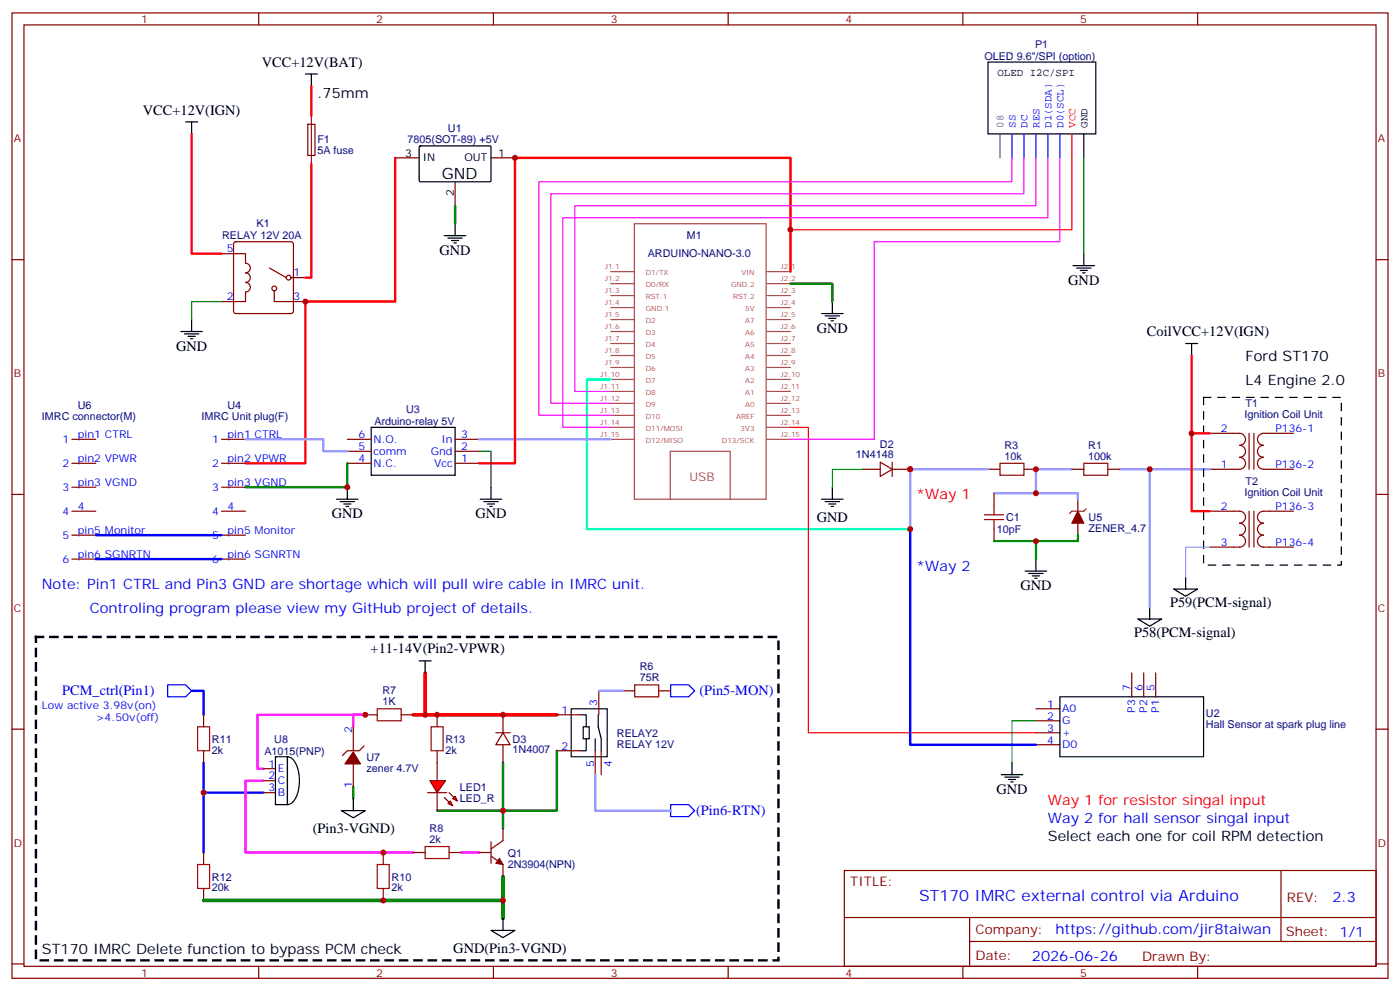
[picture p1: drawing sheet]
<svg xmlns="http://www.w3.org/2000/svg" width="412mm" height="292mm" viewBox="0 0 412 292" stroke-linecap="round" stroke-linejoin="round" font-family="sans-serif">
<g fill="none" stroke="#870000" stroke-width=".35">
<path d="M3.5 3.8h405.4v284.3h-405.4zM7.1 7.3h398.2v277.3h-398.2zM76.2 3.8v3.5M145.3 3.8v3.5M214.5 3.8v3.5M283.6 3.8v3.5M352.8 3.8v3.5M90.7 36.6l2.1 .1-.1 9.1h-2zM116.4 46.5h7.1M134.1 53.6v7M144.6 46.5h7.1M3.5 76.5h3.6"/>
<path d="M65.3 74.7h7v2.8a1.41 1.41 0 0 1 1.4 1.5 1.41 1.41 0 0 1-1.4 1.4 1.41 1.41 0 0 1 1.4 1.4 1.41 1.41 0 0 1-1.4 1.4 1.41 1.41 0 0 1 1.4 1.4 1.41 1.41 0 0 1-1.4 1.4v2.8h-7M69 71.4l.5-.2h16.2l.5 .2 .2 .5v19.8l-.2 .5-.5 .2h-16.2l-.5-.3-.2-.4v-19.8zM79.4 79l4.9 2.8M405.3 76.5h3.6M80.8 85.7v3.1h9.2M85.7 81.8h4.3M65.3 136.5h7M65.3 129.4h7M102.3 136.5h7.1M102.3 132.9h7.1M102.3 129.4h7.1M134.1 136.5h7"/>
<path d="M134.1 132.9h7M134.1 129.4h7M356.3 127.6h8.8a1.76 1.76 0 0 1 1.8 1.8 1.76 1.76 0 0 1-1.8 1.8 1.76 1.76 0 0 1 1.8 1.7 1.76 1.76 0 0 1-1.8 1.8 1.76 1.76 0 0 1 1.8 1.8 1.76 1.76 0 0 1-1.8 1.7h-8.8M367.9 127.6v10.6M369.4 127.6v10.6M381 127.6h-8.8a1.76 1.76 0 0 0-1.8 1.8 1.76 1.76 0 0 0 1.8 1.8 1.76 1.76 0 0 0-1.8 1.7 1.76 1.76 0 0 0 1.8 1.8 1.76 1.76 0 0 0-1.8 1.8 1.76 1.76 0 0 0 1.8 1.7h8.8M3.5 145.6h3.6M65.3 143.5h7M65.3 150.6h7M65.3 157.6h7M356.3 150.6h8.8a1.76 1.76 0 0 1 1.8 1.7 1.76 1.76 0 0 1-1.8 1.8 1.76 1.76 0 0 1 1.8 1.8 1.76 1.76 0 0 1-1.8 1.7 1.76 1.76 0 0 1 1.8 1.8 1.76 1.76 0 0 1-1.8 1.7h-8.8M367.9 150.6v10.5"/>
<path d="M369.4 150.6v10.5M381 150.6h-8.8a1.76 1.76 0 0 0-1.8 1.7 1.76 1.76 0 0 0 1.8 1.8 1.76 1.76 0 0 0-1.8 1.8 1.76 1.76 0 0 0 1.8 1.7 1.76 1.76 0 0 0-1.8 1.8 1.76 1.76 0 0 0 1.8 1.7h8.8M405.3 145.6h3.6M65.3 164.7h7M333.4 198.2v7M336.9 198.2v7M340.4 198.2v7M3.5 214.8h3.6M305.2 208.8h7M305.2 212.3h7M305.2 215.8h7M305.2 219.4h7"/>
<path d="M405.3 214.8h3.6M248.7 256.4h156.6v28.2h-156.6zM377.3 256.4v20.9M248.7 270.2h156.5M285.6 277.3h119.6M285.6 270.2v14.2M3.5 283.9h3.6M76.2 284.6v3.5M145.3 284.6v3.5M214.5 284.6v3.5M283.6 284.6v3.5M352.8 284.6v3.5"/>
<path d="M405.3 283.9h3.6"/>
<circle cx="80.8" cy="84.9" r=".71"/>
<circle cx="85" cy="81.8" r=".71"/>
</g>
<g fill="none" stroke="#000" stroke-width=".35">
<path d="M291 18.3h31.8v21.1h-31.8zM54.7 35.9h3.5M56.4 35.9v3.5M90 21.8h3.5M91.7 21.8v3.5M319.3 39.4v7.1M123.5 43.1l.3-.1h20.7l.1 .3v10.1l-.3 .2-20.7-.1-.1-.3zM130.9 69.4h6.3M131.9 70.1h4.3M133 70.8h2.1M133.7 71.5h.7M134.1 65.9v3.5"/>
<path d="M316.1 78.2h6.3M317.1 79h4.3M318.2 79.7h2.1M319.3 74.7v3.5M53.3 97.6h6.3M54.3 98.4h4.3M55.4 99.1h2.1M56.1 99.8h.7M56.4 94.1v3.5M242 92.4h6.4M243.1 93.1h4.2M244.1 93.8h2.1"/>
<path d="M244.8 94.5h.7M245.2 88.8v3.6M318.9 80.4h.7M349.2 101.2h3.6M351 101.2v3.5M109.4 125.9h24.7v14.1h-24.7zM99.1 147h6.4M100.2 147.7h4.2M101.2 148.4h2.2M102 149.2h.7M102.3 143.5v3.5M141.5 147h6.3"/>
<path d="M142.5 147.7h4.3M143.6 148.4h2.1M144.3 149.2h.7M144.6 143.5v3.5M302 168.2h6.3M303 168.9h4.3M304.1 169.6h2.1M304.8 170.3h.7M305.2 164.7v3.5M338.7 178.8v3.5M345.7 173.5h7.1l-3.6 2.1zM349.2 170v3.5"/>
<path d="M335.1 182.3h7.1l-3.5 2.1zM312.2 205.2h42.3v17.7h-42.3zM294.9 228.2h6.4M296 228.9h4.2M297 229.6h2.2M297.7 230.3h.7M298.1 224.6v3.6"/>
</g>
<path d="M56.4 39.4v35.3h8.9M91.7 25.3v8.8M91.7 48.3v33.5h-1.7M116.4 46.5v42.3h-26.4v47.7h-17.7M232.8 80v-33.5h-81.1v90h-10.6M351 104.7v22.9M356.3 127.6h-5.3v23h5.3" fill="none" stroke="#f00" stroke-width=".71"/>
<path d="M65.3 88.8h-8.9v5.3M141.1 132.9h3.5v10.6" fill="none" stroke="#008700" stroke-width=".35"/>
<g fill="none" stroke="#a64a4a" stroke-width=".35">
<path d="M186.9 65.9h38.8v81.1h-38.8zM179.9 80h7M179.9 83.5h7M179.9 87.1h7M179.9 90.6h7M179.9 94.1h7M179.9 97.6h7M225.9 80h6.9M225.9 83.5h6.9M225.9 87.1h6.9M225.9 90.6h6.9M225.9 94.1h6.9"/>
<path d="M225.9 97.6h6.9M179.9 101.2h7M179.9 104.7h7M179.9 108.2h7M179.9 111.8h7M179.9 115.3h7M179.9 118.8h7M225.9 101.2h6.9M225.9 104.7h6.9M225.9 108.2h6.9M225.9 111.8h6.9M225.9 115.3h6.9"/>
<path d="M225.9 118.8h6.9M179.9 122.3h7M179.9 125.9h7M179.9 129.4h7M225.9 122.3h6.9M225.9 125.9h6.9M225.9 129.4h6.9M197.4 147v-14.1h17.7v14.1"/>
</g>
<path d="M134.1 60.6v5.3M232.8 83.5h12.4v5.3M102.3 136.5v7h-30M164 221.1v17.7h-35.2" fill="none" stroke="#008700" stroke-width=".71"/>
<path d="M72.3 129.4h22.9v3.5h7.1M141.1 129.4h38.8M315.7 138.2h-10.5v7.1h-12.4M329.8 138.2h8.9M356.3 138.2h-17.6v40.6" fill="none" stroke="#99f" stroke-width=".71"/>
<path d="M292.8 159.4h12.4v5.3" fill="none" stroke="#0f0" stroke-width=".71"/>
<path d="M179.9 111.8h-7v44.1h95.2" fill="none" stroke="#0ff" stroke-width=".71"/>
<path d="M315.7 39.4v28.3h-82.9M232.8 125.9h5.3v89.9h67.1" fill="none" stroke="#f00" stroke-width=".35"/>
<path d="M319.3 46.5v28.2M305.2 212.3h-7.1v12.3" fill="none" stroke="#0f0" stroke-width=".35"/>
<path d="M268.1 155.9v63.5h37.1" fill="none" stroke="#00f" stroke-width=".71"/>
<path d="M298.1 39.4v7.1M301.6 39.4v7.1M305.2 39.4v7.1M308.7 39.4v7.1M312.2 39.4v7.1" fill="none" stroke="#00f" stroke-width=".35"/>
<path d="M294.6 39.4v7.1" fill="none" stroke="#666" stroke-width=".35"/>
<path d="M91.7 34.1v14.2" fill="none" stroke="#8c2424" stroke-width=".35"/>
<path d="M10.6 187.6h218.7v95.3h-218.7z" fill="none" stroke="#000" stroke-width=".71" stroke-dasharray="2.1 2.1"/>
<path d="M298.1 46.5v7.1h-139.4v68.7h21.2M301.6 46.5v10.6h-139.3v61.7h17.6M305.2 46.5v14.1h-135.9v54.7h10.6M308.7 46.5v17.6h-142.9v61.8h14.1M312.2 46.5v24.7h-54.7v58.2h-24.7" fill="none" stroke="#f0f" stroke-width=".35"/>
<path d="M354.5 117.1h40.6v49.3h-40.6z" fill="none" stroke="#000" stroke-width=".35" stroke-dasharray="2.1 2.1"/>
<path d="M356.3 161.1h-7.1v8.9" fill="none" stroke="#99f" stroke-width=".35"/>
<g fill="#f00" stroke="#870000" stroke-width=".35">
<path d="M126.6 229.9h4.6l-2.4 3.6z"/>
<path d="M125.9 233.5h5.7z"/>
</g>
<g fill="#870000" stroke="#870000" stroke-width=".35">
<path d="M132.3 233.5l1.4 1.4z"/>
<path d="M130.9 234.9l1.4 1.4z"/>
</g>
<g fill="#f00" stroke="#870000" stroke-width=".35">
<path d="M133.3 235.2l.8-.7 .7 1.4z"/>
<path d="M131.9 236.6l.7-.7 .7 1.4z"/>
</g>
<g fill="none" stroke="#870000" stroke-width=".35">
<path d="M21.2 129.4h7M21.2 136.5h7M254 138.2h5.3M259.3 136.1l3.5 2.1-3.5 2.1zM262.8 138.2h5.3M262.8 136.1v4.2M291 138.2h3.6M301.6 138.2h3.6M315.7 138.2h3.6M326.3 138.2h3.5M21.2 143.5h7M21.2 150.6h7"/>
<path d="M21.2 157.6h7M292.8 145.3v3.5M292.8 155.9v3.5M317.5 147v3.6M317.5 154.1v3.5M21.2 164.7h7M60 210.5v3.6M104.1 214.1v7M107.2 219.7l-1.4 1.4h-3.5l-1.4 1.4M107.6 210.5h3.5M118.2 210.5h3.5M128.8 210.5v3.6"/>
<path d="M146 215.8h4.3M148.2 215.8l2.1 3.6h-4.3zM148.2 210.5v5.3M148.2 219.4v5.2M164 210.5h7.1M176.4 203.5v7M183.4 203.5h3.6M194 203.5h3.6M60 221.1v3.5M77.6 226.4h3.5M77.6 229.9h3.5M77.6 233.5h3.5"/>
<path d="M104.1 224.6v7.1M128.8 221.1v8.8M128.8 233.5v5.3M164 221.1h7.1M175.3 221.1v7.1M177.1 221.1v7.1M60 251.1v3.5M112.9 251.1v3.5M121.7 251.1h3.5M132.3 251.1h3.5M141.1 251.1h3.5M144.6 252.2l3.6 2.4v3.6"/>
<path d="M144.6 247.9v6.4M148.2 244.1v3.5l-3.6 2.4M60 261.7v3.5M112.9 261.7v3.5"/>
</g>
<g fill="none" stroke="#a10000" stroke-width=".35">
<path d="M294.6 136.5h7v3.5h-7zM319.3 136.5h7v3.5h-7zM290 151.6h5.6M290 153h5.6M292.8 148.8v2.8M292.8 153v2.9M58.2 214.1h3.5v7h-3.5zM111.1 208.8h7.1v3.5h-7.1zM127 214.1h3.5v7h-3.5zM187 201.7h7v3.5h-7zM58.2 254.6h3.5v7.1h-3.5zM111.1 254.6h3.6v7.1h-3.6z"/>
<path d="M125.2 249.3h7.1v3.6h-7.1z"/>
</g>
<path d="M28.2 157.6h37.1M28.2 164.7h37.1M56.4 203.5h3.6v7M60 233.5h17.6M60 224.6v26.5" fill="none" stroke="#00f" stroke-width=".71"/>
<path d="M104.1 214.1v-3.6h3.5h-31.8v15.9h1.8M77.6 229.9h-5.3v21.2h49.4M135.8 251.1h5.3" fill="none" stroke="#f0f" stroke-width=".71"/>
<path d="M148.2 258.2v12.3M60 265.2h88.2" fill="none" stroke="#008700" stroke-width="1.1"/>
<path d="M104.1 231.7v3.5M148.2 224.6v19.5" fill="none" stroke="#008700" stroke-width=".71"/>
<g fill="#870000" stroke="#870000" stroke-width=".35">
<path d="M147.1 252.9l1.1 1.7-2.2-.3z"/>
<path d="M104.1 221.5l2.1 3.5h-4.6z"/>
<path d="M317.5 150.6l1.8 3.5h-3.6z"/>
</g>
<path d="M125.2 198.2v12.3M121.7 210.5h42.3" fill="none" stroke="#f00" stroke-width="1.1"/>
<g fill="none" stroke="#000" stroke-width=".35">
<path d="M242 147h6.4M243.1 147.7h4.2M244.1 148.4h2.1M244.8 149.2h.7M245.2 143.5v3.5M123.5 194.7h3.5M125.2 194.7v3.5M168.3 208.8h10.6v14.1h-10.6zM171.1 210.5h1.6v3.6M171.8 214.1h1.8v3.5h-1.8zM172.7 217.6v3.5h-1.6M175.3 217.6v3.5"/>
<path d="M176.2 210.5v3.6l.9 3.5v3.5M81.1 222.9h3.6v14.1h-3.6zM84.7 222.9a3.6 3.6 0 0 1 2.8 2.9 11.7 11.7 0 0 1-1.2 10.4l-1.1 .7-.5 .1zM100.5 238.8h7.1l-3.5 2.1zM104.1 235.2v3.6M144.6 274h7.1l-3.5 2.2zM148.2 270.5v3.5"/>
</g>
<path d="M49.4 201.7h5.3l1.7 1.8-1.7 1.7h-5.3zM197.6 201.7h5.2l1.8 1.8-1.8 1.7h-5.2zM197.6 237h5.2l1.8 1.8-1.8 1.7h-5.2z" fill="none" stroke="#00f" stroke-width=".35"/>
<path d="M291 138.2h-22.9v17.7M305.2 145.3h12.3v1.7M176.4 203.5h7M175.3 228.2v10.6h22.3" fill="none" stroke="#99f" stroke-width=".71"/>
<path d="M320 149.9l-.7 .7h-3.6l-.7 .7" fill="none" stroke="#8c2424" stroke-width=".35"/>
<path d="M317.5 157.6v1.8h-12.3" fill="none" stroke="#0f0" stroke-width=".71"/>
<path d="M254 138.2h-8.8v5.3" fill="none" stroke="#0f0" stroke-width=".35"/>
<g fill="#c00">
<circle cx="102.3" cy="143.5" r=".88"/>
<circle cx="338.7" cy="138.2" r=".88"/>
<circle cx="351" cy="127.6" r=".88"/>
<circle cx="232.8" cy="67.7" r=".88"/>
<circle cx="148.2" cy="238.8" r=".88"/>
<circle cx="128.8" cy="210.5" r=".88"/>
<circle cx="107.6" cy="210.5" r=".88"/>
<circle cx="112.9" cy="251.1" r=".88"/>
<circle cx="112.9" cy="265.2" r=".88"/>
<circle cx="60" cy="233.5" r=".88"/>
<circle cx="148.2" cy="265.2" r=".88"/>
<circle cx="125.2" cy="210.5" r=".88"/>
<circle cx="148.2" cy="210.5" r=".88"/>
<circle cx="268.1" cy="138.2" r=".88"/>
<circle cx="90" cy="88.8" r=".88"/>
<circle cx="151.7" cy="46.5" r=".88"/>
<circle cx="268.1" cy="155.9" r=".88"/>
<circle cx="305.2" cy="145.3" r=".88"/>
<circle cx="305.2" cy="159.4" r=".88"/>
<circle cx="305.2" cy="138.2" r=".88"/>
</g>
<text font-size="4.6" x="130.2" y="52.8">GND</text>
<text font-size="4.6" fill="#00f" x="270.8" y="265.4">ST170 IMRC external control via Arduino</text>
<g font-size="4.2">
<text x="77.1" y="19.7">VCC+12V(BAT)</text>
<text x="93.5" y="28.9">.75mm</text>
<text x="42.1" y="33.8">VCC+12V(IGN)</text>
<text x="129.5" y="75.1">GND</text>
<text x="314.7" y="83.9">GND</text>
<text x="240.6" y="98">GND</text>
<text x="337.8" y="99.1">CoilVCC+12V(IGN)</text>
<text x="51.9" y="103.3">GND</text>
<text x="366.9" y="106.5">Ford ST170</text>
<text x="366.9" y="113.5">L4 Engine 2.0</text>
<text x="97.7" y="152.7">GND</text>
<text x="140.1" y="152.7">GND</text>
<text x="240.6" y="153.8">GND</text>
<text x="300.6" y="173.8">GND</text>
<text x="344.7" y="178.8">P59(PCM-signal)</text>
<text x="334.1" y="187.6">P58(PCM-signal)</text>
<text x="109.2" y="192.5">+11-14V(Pin2-VPWR)</text>
<text x="293.5" y="233.8">GND</text>
<text x="92.2" y="245.4">(Pin3-VGND)</text>
<text x="308.7" y="247.6">Select each one for coil RPM detection</text>
<text x="12.3" y="281.1">ST170 IMRC Delete function to bypass PCM check</text>
<text x="133.5" y="280.7">GND(Pin3-VGND)</text>
</g>
<g font-size="4.2" fill="#f00">
<text x="269.9" y="147">*Way 1</text>
<text x="308.7" y="237">Way 1 for resistor singal input</text>
</g>
<g font-size="4.2" fill="#00f">
<text x="12.3" y="173.5">Note: Pin1 CTRL and Pin3 GND are shortage which will pull wire cable in IMRC unit.</text>
<text x="269.9" y="168.2">*Way 2</text>
<text x="26.5" y="180.6">Controling program please view my GitHub project of details.</text>
<text x="18.3" y="204.6">PCM_ctrl(Pin1)</text>
<text x="206" y="204.8">(Pin5-MON)</text>
<text x="205" y="240.1">(Pin6-RTN)</text>
<text x="308.7" y="242.3">Way 2 for hall sensor singal input</text>
<text x="392.5" y="265.7">2.3</text>
<text x="310.9" y="275.2">https://github.com/jir8taiwan</text>
<text x="304" y="283">2026-06-26</text>
</g>
<g font-size="3.9" fill="#800">
<text x="250.5" y="261">TITLE:</text>
<text x="379.1" y="265.7">REV:</text>
<text x="287.4" y="275.2">Company:</text>
<text x="378.7" y="275.8">Sheet: 1/1</text>
<text x="287.4" y="282.9">Date:</text>
<text x="336.4" y="282.9">Drawn By:</text>
</g>
<text font-size="3.5" fill="#a54b4b" x="203.1" y="141.7">USB</text>
<g font-size="3.2" fill="#800">
<text x="41.6" y="6.8">1</text>
<text x="110.8" y="6.8">2</text>
<text x="179.9" y="6.8">3</text>
<text x="249.1" y="6.8">4</text>
<text x="318.2" y="6.8">5</text>
<text x="4.1" y="41.9">A</text>
<text x="405.9" y="41.9">A</text>
<text x="4.1" y="111.1">B</text>
<text x="405.9" y="111.1">B</text>
<text x="4.1" y="180.2">C</text>
<text x="405.9" y="180.2">C</text>
<text x="4.1" y="249.3">D</text>
<text x="405.9" y="249.3">D</text>
<text x="41.6" y="287.6">1</text>
<text x="110.8" y="287.6">2</text>
<text x="179.9" y="287.6">3</text>
<text x="249.1" y="287.6">4</text>
<text x="318.2" y="287.6">5</text>
</g>
<g font-size="3.2" fill="#000080">
<text x="290" y="17.7">OLED 9.6&quot;/SPI (option)</text>
<text x="304.9" y="14">P1</text>
<text x="132" y="38.7">U1</text>
<text x="93.5" y="45.4">5A fuse</text>
<text x="93.5" y="42.3">F1</text>
<text x="120.1" y="42.3">7805(SOT-89) +5V</text>
<text x="65.4" y="70.5">RELAY 12V 20A</text>
<text x="75.6" y="67">K1</text>
<text x="202.3" y="70.5">M1</text>
<text x="190.8" y="75.8">ARDUINO-NANO-3.0</text>
<text x="366.9" y="119.9">T1</text>
<text x="12.3" y="123.6">IMRC connector(M)</text>
<text x="22.9" y="120.6">U6</text>
<text x="59.3" y="123.6">IMRC Unit plug(F)</text>
<text x="67" y="120.6">U4</text>
<text x="110.3" y="125.2">Arduino-relay 5V</text>
<text x="119.6" y="121.6">U3</text>
<text x="366.6" y="123">Ignition Coil Unit</text>
<text x="259.2" y="131.9">D2</text>
<text x="252.1" y="135">1N4148</text>
<text x="295.9" y="135.4">10k</text>
<text x="295.9" y="132.2">R3</text>
<text x="320.6" y="135.4">100k</text>
<text x="320.6" y="132.2">R1</text>
<text x="366.9" y="142.8">T2</text>
<text x="366.6" y="146">Ignition Coil Unit</text>
<text x="296.3" y="153.4">C1</text>
<text x="320.7" y="153.6">U5</text>
<text x="293.6" y="157">10pF</text>
<text x="320.7" y="156.7">ZENER_4.7</text>
<text x="188.5" y="197.4">R6</text>
<text x="188.5" y="200.7">75R</text>
<text x="112.6" y="207.7">1K</text>
<text x="112.6" y="204.5">R7</text>
<text x="355.2" y="214.4">Hall Sensor at spark plug line</text>
<text x="355.2" y="211.2">U2</text>
<text x="62.4" y="218.8">R11</text>
<text x="80.8" y="218.8">U8</text>
<text x="131.2" y="218.8">R13</text>
<text x="151" y="221.9">1N4007</text>
<text x="151" y="218.8">D3</text>
<text x="181.7" y="220.3">RELAY 12V</text>
<text x="181.7" y="217.1">RELAY2</text>
<text x="62.4" y="222">2k</text>
<text x="77.9" y="222.4">A1015(PNP)</text>
<text x="107.9" y="227.3">zener 4.7V</text>
<text x="107.9" y="224.1">U7</text>
<text x="131.2" y="222">2k</text>
<text x="135.5" y="232.9">LED1</text>
<text x="135.5" y="236.1">LED_R</text>
<text x="126.6" y="245.1">R8</text>
<text x="126.6" y="248.3">2k</text>
<text x="149.6" y="255.5">2N3904(NPN)</text>
<text x="149.6" y="252.3">Q1</text>
<text x="62.4" y="262.6">20k</text>
<text x="62.4" y="259.4">R12</text>
<text x="115.4" y="262.6">2k</text>
<text x="115.4" y="259.4">R10</text>
</g>
<g font-size="3.2">
<text x="293.8" y="22.3">OLED I2C/SPI</text>
<text x="320.3" y="37.7" transform="rotate(-90 320.3 37.7)">GND</text>
<text x="119.3" y="46.1">3</text>
<text x="124.5" y="47.6">IN</text>
<text x="136.8" y="47.6">OUT</text>
<text x="146.8" y="46.1">1</text>
<text x="133.7" y="57.7" transform="rotate(-90 133.7 57.7)">2</text>
</g>
<text font-size="3.2" fill="#666" x="295.6" y="37.7" transform="rotate(-90 295.6 37.7)">08</text>
<g font-size="3.2" fill="#00f">
<text x="299.2" y="37.7" transform="rotate(-90 299.2 37.7)">SS</text>
<text x="302.7" y="37.7" transform="rotate(-90 302.7 37.7)">DC</text>
<text x="306.2" y="37.7" transform="rotate(-90 306.2 37.7)">RES</text>
<text x="309.7" y="37.7" transform="rotate(-90 309.7 37.7)">D1(SDA)</text>
<text x="313.3" y="37.7" transform="rotate(-90 313.3 37.7)">D0(SCL)</text>
<text x="66.8" y="74.4">5</text>
<text x="86.4" y="81.4">1</text>
<text x="66.8" y="88.5">2</text>
<text x="86.4" y="88.5">3</text>
<text x="18.4" y="130.5">1</text>
<text x="22.9" y="129">pin1 CTRL</text>
<text x="62.5" y="130.5">1</text>
<text x="67" y="129">pin1 CTRL</text>
<text x="105.6" y="129">6</text>
<text x="110.1" y="130.5">N.O.</text>
<text x="130" y="130.5">In</text>
<text x="135.8" y="129">3</text>
<text x="359.6" y="127.3">2</text>
<text x="375.7" y="127.3">P136-1</text>
<text x="18.4" y="137.5">2</text>
<text x="22.9" y="136.1">pin2 VPWR</text>
<text x="62.5" y="137.5">2</text>
<text x="67" y="136.1">pin2 VPWR</text>
<text x="105.6" y="136.1">4</text>
<text x="105.6" y="132.6">5</text>
<text x="110.1" y="137.5">N.C.</text>
<text x="110.1" y="134">comm</text>
<text x="126.9" y="134">Gnd</text>
<text x="127.9" y="137.5">Vcc</text>
<text x="135.8" y="136.1">1</text>
<text x="135.8" y="132.6">2</text>
<text x="359.6" y="137.9">1</text>
<text x="375.7" y="137.9">P136-2</text>
<text x="22.9" y="143.2">pin3 VGND</text>
<text x="67" y="143.2">pin3 VGND</text>
<text x="18.4" y="144.6">3</text>
<text x="62.5" y="144.6">3</text>
<text x="18.4" y="151.6">4</text>
<text x="22.9" y="150.2">4</text>
<text x="62.5" y="151.6">4</text>
<text x="67" y="150.2">4</text>
<text x="359.6" y="150.2">2</text>
<text x="375.7" y="150.2">P136-3</text>
<text x="18.4" y="158.7">5</text>
<text x="22.9" y="157.3">pin5 Monitor</text>
<text x="62.5" y="158.7">5</text>
<text x="67" y="157.3">pin5 Monitor</text>
<text x="359.6" y="160.8">3</text>
<text x="375.7" y="160.8">P136-4</text>
<text x="18.4" y="165.7">6</text>
<text x="22.9" y="164.3">pin6 SGNRTN</text>
<text x="62.5" y="165.7">6</text>
<text x="67" y="164.3">pin6 SGNRTN</text>
<text x="333" y="203.5" transform="rotate(-90 333 203.5)">7</text>
<text x="336.5" y="203.5" transform="rotate(-90 336.5 203.5)">6</text>
<text x="340.1" y="203.5" transform="rotate(-90 340.1 203.5)">5</text>
<text x="12.3" y="208.8">Low active 3.98v(on)</text>
<text x="175.9" y="207.9" transform="rotate(-90 175.9 207.9)">3</text>
<text x="308.4" y="208.4">1</text>
<text x="312.9" y="209.8">A0</text>
<text x="334.4" y="209.9" transform="rotate(-90 334.4 209.9)">P3</text>
<text x="338" y="209.9" transform="rotate(-90 338 209.9)">P2</text>
<text x="341.5" y="209.9" transform="rotate(-90 341.5 209.9)">P1</text>
<text x="28.2" y="212.3">&gt;4.50v(off)</text>
<text x="103.7" y="215.8" transform="rotate(-90 103.7 215.8)">2</text>
<text x="165.4" y="210.2">1</text>
<text x="308.4" y="211.9">2</text>
<text x="308.4" y="215.5">3</text>
<text x="312.9" y="213.4">G</text>
<text x="165.4" y="220.8">2</text>
<text x="308.4" y="219">4</text>
<text x="312.9" y="216.9">+</text>
<text x="312.9" y="220.4">D0</text>
<text x="79.1" y="226.1">1</text>
<text x="81.8" y="227.5">E</text>
<text x="175" y="225.8" transform="rotate(-90 175 225.8)">5</text>
<text x="180.3" y="225.8" transform="rotate(-90 180.3 225.8)">4</text>
<text x="79.1" y="229.6">2</text>
<text x="79.1" y="233.1">3</text>
<text x="81.8" y="231">C</text>
<text x="103.7" y="232" transform="rotate(-90 103.7 232)">1</text>
<text x="81.8" y="234.5">B</text>
</g>
<text font-size="3.2" fill="#f00" x="316.8" y="37.7" transform="rotate(-90 316.8 37.7)">VCC</text>
<g font-size="2.1" fill="#a54b4b">
<text x="178.2" y="79.3">J1.1</text>
<text x="178.2" y="82.8">J1.2</text>
<text x="190.2" y="81.1">D1/TX</text>
<text x="218.4" y="81.1">VIN</text>
<text x="229.9" y="79.3">J2.1</text>
<text x="229.9" y="82.8">J2.2</text>
<text x="178.2" y="86.4">J1.3</text>
<text x="178.2" y="89.9">J1.4</text>
<text x="190.2" y="84.6">D0/RX</text>
<text x="190.2" y="88.1">RST.1</text>
<text x="215.3" y="84.6">GND.2</text>
<text x="216" y="88.1">RST.2</text>
<text x="229.9" y="86.4">J2.3</text>
<text x="229.9" y="89.9">J2.4</text>
<text x="178.2" y="93.4">J1.5</text>
<text x="190.2" y="91.6">GND.1</text>
<text x="190.2" y="95.2">D2</text>
<text x="219.5" y="91.6">5V</text>
<text x="219.5" y="95.2">A7</text>
<text x="229.9" y="93.4">J2.5</text>
<text x="178.2" y="97">J1.6</text>
<text x="178.2" y="100.5">J1.7</text>
<text x="190.2" y="98.7">D3</text>
<text x="219.5" y="98.7">A6</text>
<text x="229.9" y="97">J2.6</text>
<text x="229.9" y="100.5">J2.7</text>
<text x="178.2" y="104">J1.8</text>
<text x="178.2" y="107.5">J1.9</text>
<text x="190.2" y="102.2">D4</text>
<text x="190.2" y="105.7">D5</text>
<text x="219.5" y="102.2">A5</text>
<text x="219.5" y="105.7">A4</text>
<text x="229.9" y="104">J2.8</text>
<text x="229.9" y="107.5">J2.9</text>
<text x="176.8" y="111.1">J1.10</text>
<text x="190.2" y="109.3">D6</text>
<text x="190.2" y="112.8">D7</text>
<text x="219.5" y="109.3">A3</text>
<text x="219.5" y="112.8">A2</text>
<text x="229.9" y="111.1">J2.10</text>
<text x="176.8" y="114.6">J1.11</text>
<text x="176.8" y="118.1">J1.12</text>
<text x="190.2" y="116.3">D8</text>
<text x="190.2" y="119.9">D9</text>
<text x="219.5" y="116.3">A1</text>
<text x="219.5" y="119.9">A0</text>
<text x="229.9" y="114.6">J2.11</text>
<text x="229.9" y="118.1">J2.12</text>
<text x="176.8" y="121.6">J1.13</text>
<text x="176.8" y="125.2">J1.14</text>
<text x="190.2" y="123.4">D10</text>
<text x="216.8" y="123.4">AREF</text>
<text x="229.9" y="121.6">J2.13</text>
<text x="229.9" y="125.2">J2.14</text>
<text x="176.8" y="128.7">J1.15</text>
<text x="190.2" y="126.9">D11/MOSI</text>
<text x="190.2" y="130.4">D12/MISO</text>
<text x="212.6" y="130.4">D13/SCK</text>
<text x="218.2" y="126.9">3V3</text>
<text x="229.9" y="128.7">J2.15</text>
</g>
</svg>
